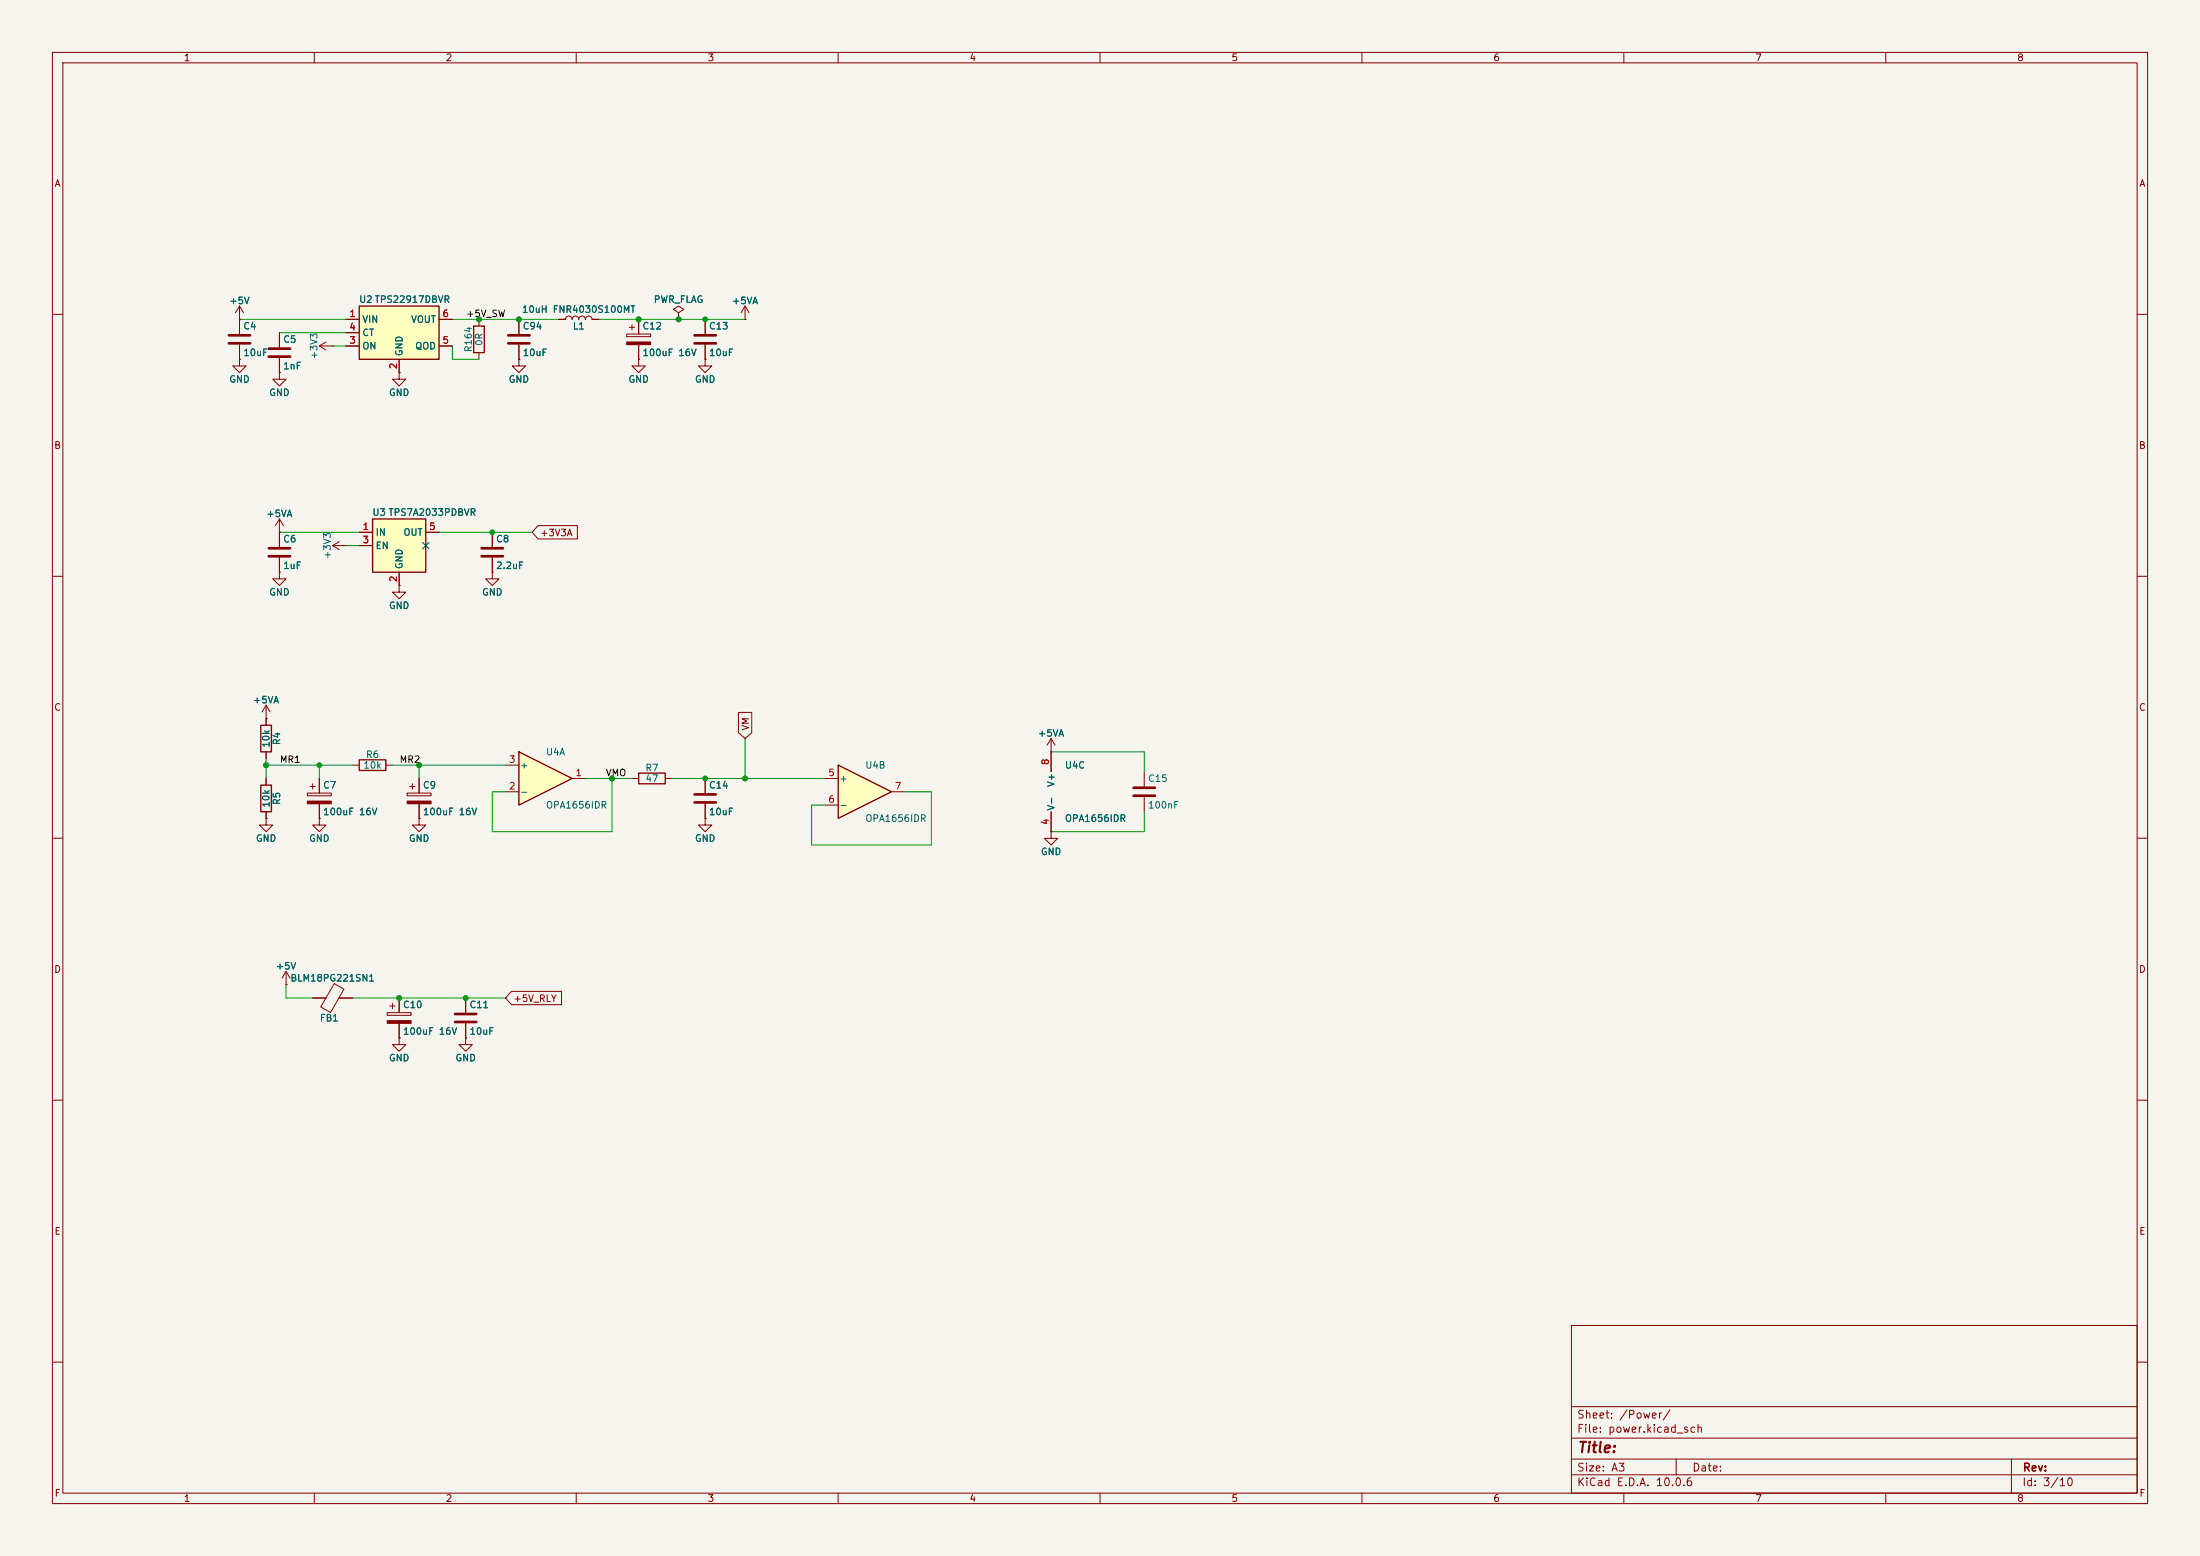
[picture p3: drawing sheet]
<svg xmlns="http://www.w3.org/2000/svg" width="420mm" height="297mm" viewBox="0 0 420 297" stroke-linecap="round" stroke-linejoin="round" font-family="sans-serif">
<path d="M0 0h420v297h-420z" fill="#f5f4ef" stroke="#f5f4ef" stroke-width=".19"/>
<g fill="none" stroke="#840000" stroke-width=".19">
<path d="M10 10h400v277h-400zM12 12h396v273h-396zM60 10v2M110 10v2M160 10v2M210 10v2M260 10v2M310 10v2M360 10v2M10 60h2M408 60h2M10 110h2"/>
<path d="M408 110h2M10 160h2M408 160h2M10 210h2M408 210h2M300 253h108v32h-108zM10 260h2M300 278.5h108M300 274.5h108M300 268.5h108M320 278.5v3M384 278.5v6.5"/>
<path d="M408 260h2M60 285v2M110 285v2M160 285v2M210 285v2M260 285v2M300 281.5h108M310 285v2M360 285v2"/>
</g>
<path d="M160 146.1l10.2 5-10.2 5.1z" fill="#ffffc2"/>
<path d="M160 146.1l10.2 5-10.2 5.1z" fill="none" stroke="#840000" stroke-width=".25"/>
<path d="M76.2 71.1v1.3h1.3l-1.3 1.3-1.3-1.3h1.3M76.2 71.1h.1M99.1 68.6v1.3h1.2l-1.2 1.2-1.3-1.2h1.3M99.1 68.6h.1M99.1 61v2.8M99.1 65.8v2.8M106.7 61h1.2a.64 .64 0 0 1 .7-.7 .64 .64 0 0 1 .6 .7 .64 .64 0 0 1 .7-.7 .64 .64 0 0 1 .6 .7 .64 .64 0 0 1 .6-.7 .64 .64 0 0 1 .7 .7 .64 .64 0 0 1 .6-.7 .64 .64 0 0 1 .6 .7h1.3M157.5 148.6h2.5M157.5 153.7h2.5M170.2 151.1h2.5M88.9 190.5v2.8M88.9 195.3v2.8" fill="none" stroke="#840000" stroke-width=".19"/>
<path d="M97 64h4.1M97 65.5h4.1M86.9 193.5h4M86.9 195.1h4" fill="none" stroke="#840000" stroke-width=".51"/>
<path d="M68.6 58.4h15.2v10.2h-15.2z" fill="#ffffc2"/>
<path d="M68.6 58.4h15.2v10.2h-15.2z" fill="none" stroke="#840000" stroke-width=".25"/>
<g fill="none" stroke="#840000" stroke-width=".19">
<path d="M142.2 58.4l-.7 1.3M142.2 58.4l.8 1.3M142.2 58.4v2.6M66 61h2.6M66 66h2.6M66 63.5h2.6M76.2 68.6v2.5M83.8 61h2.6M83.8 66h2.6M134.6 61v2.8M134.6 65.8v2.8M142.2 61h.1"/>
<path d="M63.5 104.1l1.3 .8M63.5 104.1h2.5M64.8 103.4l-1.3 .7M66 104.1h.1M200.7 158.8v1.2h1.2l-1.2 1.3-1.3-1.3h1.3M200.7 158.8h.1M200.7 143.5h.1M200.7 141v6.3M200.7 154.9v3.9M200.7 141l-.8 1.2M200.7 141l.7 1.2M218.4 147.3v2.8"/>
<path d="M218.4 152.1v2.8"/>
</g>
<path d="M132.6 64h4.1M132.6 65.5h4.1M216.4 150.4h4.1M216.4 151.9h4.1" fill="none" stroke="#840000" stroke-width=".51"/>
<path d="M99.1 143.5l10.1 5.1-10.1 5.1z" fill="#ffffc2"/>
<path d="M99.1 143.5l10.1 5.1-10.1 5.1zM121.9 147.6h5.1v2h-5.1z" fill="none" stroke="#840000" stroke-width=".25"/>
<g fill="none" stroke="#840000" stroke-width=".19">
<path d="M53.3 99.1v5.3M53.3 99.1l-.7 1.2M53.3 99.1l.8 1.2M53.3 109.2v1.3h1.3l-1.3 1.3-1.2-1.3h1.2M53.3 109.2h.1M53.3 101.6h.1M53.3 106.4v2.8M94 109.2v1.3h1.2l-1.2 1.3-1.3-1.3h1.3M94 109.2h.1M96.5 151.1h2.6M96.5 146.1h2.6M109.2 148.6h2.6"/>
<path d="M120.6 148.6h1.3M127 148.6h1.3M134.6 156.2v1.3h1.3l-1.3 1.3-1.3-1.3h1.3M134.6 156.2h.1M134.6 148.6v2.8M134.6 153.4v2.8"/>
</g>
<path d="M51.3 104.6h4.1M51.3 106.2h4.1M132.6 151.6h4.1M132.6 153.2h4.1" fill="none" stroke="#840000" stroke-width=".51"/>
<path d="M71.1 99.1h10.2v10.1h-10.2z" fill="#ffffc2"/>
<path d="M90.4 62.2h2.1v5.1h-2.1zM71.1 99.1h10.2v10.1h-10.2zM49.8 138.4h2v5.1h-2zM49.8 149.9h2v5h-2zM68.6 145h5.1v2.1h-5.1z" fill="none" stroke="#840000" stroke-width=".25"/>
<g fill="none" stroke="#840000" stroke-width=".19">
<path d="M45.7 58.4v5.4M45.7 58.4l-.7 1.3M45.7 58.4l.8 1.3M129.5 59.7l1.1-.6-1.1-.7-1 .7 1 .6v1.3M45.7 61h.1M45.7 68.6v1.3h1.3l-1.3 1.2-1.3-1.2h1.3M45.7 68.6h.1M45.7 65.8v2.8M53.3 71.1v1.3h1.3l-1.3 1.3-1.2-1.3h1.2M53.3 71.1h.1M53.3 63.5v2.8M53.3 68.3v2.8"/>
<path d="M61 66l1.2 .8M61 66h2.5M62.2 65.3l-1.2 .7M63.5 66h.1M66 66h2.6M66 61h2.6M66 63.5h2.6M76.2 71.1h.1M76.2 68.6v2.5M83.8 66h2.6M83.8 61h2.6M91.4 61v1.2"/>
<path d="M91.4 67.3v1.3M99.1 68.6h.1M99.1 61v2.8M99.1 65.8v2.8M106.7 61h1.2M113 61h1.3M119.6 63.8h4.6v.5h-4.6zM120.1 62.5h1.1M120.6 62v1M121.9 68.6v1.3h1.3l-1.3 1.2-1.3-1.2h1.3M121.9 68.6h.1M121.9 61v2.8"/>
<path d="M121.9 65.8v2.8M129.5 61h.1M134.6 68.6v1.3h1.3l-1.3 1.2-1.3-1.2h1.3M134.6 68.6h.1M134.6 61v2.8M134.6 65.8v2.8M142.2 61h.1M53.3 109.2h.1M53.3 101.6h.1M53.3 101.6v2.8M53.3 106.4v2.8M68.6 101.6h2.5"/>
<path d="M68.6 104.1h2.5M76.2 111.8v1.2h1.3l-1.3 1.3-1.3-1.3h1.3M76.2 111.8h.1M76.2 109.2v2.6M81.3 101.6h2.5M94 109.2h.1M94 101.6v2.8M94 106.4v2.8M102.7 100.3h7.5v2.6h-7.5l-1.1-1.3zM50.8 137.2h.1M50.8 134.6v3.8M50.8 134.6l-.8 1.3"/>
<path d="M50.8 134.6l.8 1.3M141 136h2.5v3.9l-1.3 1.1-1.2-1.1zM50.8 156.2v1.3h1.3l-1.3 1.3-1.3-1.3h1.3M50.8 156.2h.1M50.8 143.5v1.3M50.8 148.6v1.3M50.8 154.9v1.3M58.7 151.4h4.5v.5h-4.5zM59.2 150.1h1M59.7 149.6v1M61 156.2v1.3h1.2l-1.2 1.3-1.3-1.3h1.3M61 156.2h.1"/>
<path d="M61 148.6v2.8M61 153.4v2.8M67.3 146.1h1.3M73.7 146.1h1.2M77.7 151.4h4.6v.5h-4.6zM78.2 150.1h1M78.7 149.6v1M80 156.2v1.3h1.3l-1.3 1.3-1.3-1.3h1.3M80 156.2h.1M80 148.6v2.8M80 153.4v2.8M134.6 156.2h.1"/>
<path d="M134.6 148.6v2.8M134.6 153.4v2.8M200.7 143.5h.1M200.7 158.8h.1M200.7 143.5v3.8M200.7 154.9v3.9M54.6 188h.1M54.6 185.4l-.8 1.3M54.6 185.4l.8 1.3M54.6 185.4v2.6M59.7 190.5h2.5M63.8 187.7l1.9 1.1-2.6 4.5-1.9-1.1z"/>
<path d="M64.7 190.5h2.6M73.9 193.3h4.6v.5h-4.6zM74.4 192h1M74.9 191.5v1M76.2 198.1v1.3h1.3l-1.3 1.3-1.3-1.3h1.3M76.2 198.1h.1M76.2 190.5v2.8M76.2 195.3v2.8M88.9 198.1v1.3h1.3l-1.3 1.3-1.3-1.3h1.3M88.9 198.1h.1M88.9 190.5v2.8M88.9 195.3v2.8"/>
<path d="M97.6 189.2h9.6v2.6h-9.6l-1.1-1.3z"/>
</g>
<path d="M43.7 64h4.1M43.7 65.5h4.1M51.3 66.5h4.1M51.3 68.1h4.1M91.9 104.6h4.1M91.9 106.2h4.1" fill="none" stroke="#840000" stroke-width=".51"/>
<g fill="#840000" stroke="#840000" stroke-width=".19">
<path d="M119.6 65.3h4.6v.5h-4.6z"/>
<path d="M77.7 152.9h4.6v.5h-4.6z"/>
<path d="M58.7 152.9h4.5v.5h-4.5z"/>
<path d="M73.9 194.8h4.6v.5h-4.6z"/>
</g>
<g fill="none" stroke="#009600" stroke-width=".19">
<path d="M45.7 61h20.3M53.3 63.5h12.7M63.5 66h2.5M86.4 61h20.3M86.4 66v2.6h5M114.3 61h27.9M53.3 101.6h15.3M66 104.1h2.6M83.8 101.6h17.8M50.8 146.1h16.5M50.8 144.8v3.8M61 146.1v2.5"/>
<path d="M74.9 146.1h21.6M80 146.1v2.5M111.8 148.6h8.8M116.8 148.6v10.2h-22.8v-7.7h2.5M128.3 148.6h29.2M142.2 141v7.6M172.7 151.1h5.1v10.2h-22.9v-7.6h2.6M200.7 143.5h17.7v3.8M218.4 154.9v3.9h-17.7M54.6 188v2.5h5.1M67.3 190.5h29.2"/>
</g>
<path d="M80.7 103.5l1.2 1.2M81.9 103.5l-1.2 1.2" fill="none" stroke="#000084" stroke-width=".19"/>
<g fill="#009600" stroke="#009600" stroke-width=".19">
<circle cx="91.4" cy="61" r=".46"/>
<circle cx="99.1" cy="61" r=".46"/>
<circle cx="121.9" cy="61" r=".46"/>
<circle cx="129.5" cy="61" r=".46"/>
<circle cx="134.6" cy="61" r=".46"/>
<circle cx="94" cy="101.6" r=".46"/>
<circle cx="50.8" cy="146.1" r=".46"/>
<circle cx="76.2" cy="190.5" r=".46"/>
<circle cx="88.9" cy="190.5" r=".46"/>
<circle cx="61" cy="146.1" r=".46"/>
<circle cx="80" cy="146.1" r=".46"/>
<circle cx="142.2" cy="148.6" r=".46"/>
<circle cx="134.6" cy="148.6" r=".46"/>
<circle cx="116.8" cy="148.6" r=".46"/>
</g>
<text font-size="2" fill="#840000" x="301" y="277.8">Title:</text>
<g font-size="1.5" fill="#840000">
<text x="300.9" y="273.8">File: power.kicad_sch</text>
<text x="300.9" y="271.1">Sheet: /Power/</text>
<text x="300.9" y="281.2">Size: A3</text>
<text x="322.9" y="281.2">Date:</text>
<text x="386" y="281.2">Rev:</text>
<text x="300.9" y="284">KiCad E.D.A. 10.0.6</text>
<text x="385.9" y="284">Id: 3/10</text>
</g>
<g font-size="1.3" fill="#840000">
<text x="35" y="12">1</text>
<text x="85" y="12">2</text>
<text x="135" y="12">3</text>
<text x="185" y="12">4</text>
<text x="235" y="12">5</text>
<text x="285" y="12">6</text>
<text x="335" y="12">7</text>
<text x="385" y="12">8</text>
<text x="10.3" y="36">A</text>
<text x="408.3" y="36">A</text>
<text x="10.2" y="86">B</text>
<text x="408.2" y="86">B</text>
<text x="103" y="102.7">+3V3A</text>
<text x="10.2" y="136">C</text>
<text x="408.2" y="136">C</text>
<text x="143.3" y="139.6" transform="rotate(-90 143.3 139.6)">VM</text>
<text x="10.2" y="186">D</text>
<text x="408.2" y="186">D</text>
<text x="97.9" y="191.6">+5V_RLY</text>
<text x="10.3" y="236">E</text>
<text x="408.3" y="236">E</text>
<text x="10.3" y="286">F</text>
<text x="35" y="287">1</text>
<text x="85" y="287">2</text>
<text x="135" y="287">3</text>
<text x="185" y="287">4</text>
<text x="235" y="287">5</text>
<text x="285" y="287">6</text>
<text x="335" y="287">7</text>
<text x="385" y="287">8</text>
<text x="408.3" y="286">F</text>
</g>
<g font-size="1.3" fill="#006464">
<text x="43.7" y="58.4">+5V</text>
<text x="68.5" y="58.1">U2 TPS22917DBVR</text>
<text x="124.7" y="58.1">PWR_FLAG</text>
<text x="139.6" y="58.4">+5VA</text>
<text x="46.3" y="63.2">C4</text>
<text x="54" y="65.7">C5</text>
<text x="69.1" y="61.9">VIN</text>
<text x="69.1" y="64.5">CT</text>
<text x="78.4" y="61.9">VOUT</text>
<text x="99.5" y="60">10uH FNR4030S100MT</text>
<text x="99.7" y="63.2">C94</text>
<text x="109.2" y="63.2">L1</text>
<text x="122.5" y="63.2">C12</text>
<text x="135.2" y="63.2">C13</text>
<text x="46.3" y="68.3">10uF</text>
<text x="54" y="70.8">1nF</text>
<text x="60.9" y="68.7" transform="rotate(-90 60.9 68.7)">+3V3</text>
<text x="69.1" y="67">ON</text>
<text x="77.2" y="68.1" transform="rotate(-90 77.2 68.1)">GND</text>
<text x="79.2" y="67">QOD</text>
<text x="90.4" y="67.3" transform="rotate(-90 90.4 67.3)">R164</text>
<text x="92.4" y="66.1" transform="rotate(-90 92.4 66.1)">0R</text>
<text x="99.7" y="68.3">10uF</text>
<text x="122.5" y="68.3">100uF 16V</text>
<text x="135.2" y="68.3">10uF</text>
<text x="43.7" y="73.4">GND</text>
<text x="51.3" y="75.9">GND</text>
<text x="74.1" y="75.9">GND</text>
<text x="97" y="73.4">GND</text>
<text x="119.9" y="73.4">GND</text>
<text x="132.6" y="73.4">GND</text>
<text x="50.7" y="99">+5VA</text>
<text x="71" y="98.8">U3 TPS7A2033PDBVR</text>
<text x="54" y="103.8">C6</text>
<text x="63.4" y="106.8" transform="rotate(-90 63.4 106.8)">+3V3</text>
<text x="71.6" y="102.6">IN</text>
<text x="71.6" y="105.1">EN</text>
<text x="76.9" y="102.6">OUT</text>
<text x="94.6" y="103.8">C8</text>
<text x="51.3" y="114">GND</text>
<text x="54" y="108.9">1uF</text>
<text x="77.2" y="108.7" transform="rotate(-90 77.2 108.7)">GND</text>
<text x="91.9" y="114">GND</text>
<text x="94.6" y="108.9">2.2uF</text>
<text x="74.1" y="116.5">GND</text>
<text x="48.2" y="134.6">+5VA</text>
<text x="51.8" y="142.8" transform="rotate(-90 51.8 142.8)">10k</text>
<text x="53.8" y="142.3" transform="rotate(-90 53.8 142.3)">R4</text>
<text x="198.1" y="140.9">+5VA</text>
<text x="69.3" y="147">10k</text>
<text x="69.8" y="145">R6</text>
<text x="99.2" y="147">+</text>
<text x="104.1" y="144.5">U4A</text>
<text x="123.1" y="147.5">R7</text>
<text x="123.1" y="149.6">47</text>
<text x="160.1" y="149.6">+</text>
<text x="165.1" y="147">U4B</text>
<text x="203.2" y="147">U4C</text>
<text x="219.1" y="149.6">C15</text>
<text x="51.8" y="154.3" transform="rotate(-90 51.8 154.3)">10k</text>
<text x="53.8" y="153.8" transform="rotate(-90 53.8 153.8)">R5</text>
<text x="61.6" y="150.8">C7</text>
<text x="61.6" y="155.9">100uF 16V</text>
<text x="80.6" y="150.8">C9</text>
<text x="80.6" y="155.9">100uF 16V</text>
<text x="99.2" y="152.1">-</text>
<text x="104.1" y="154.6">OPA1656IDR</text>
<text x="135.2" y="150.8">C14</text>
<text x="135.2" y="155.9">10uF</text>
<text x="160.1" y="154.6">-</text>
<text x="201.6" y="154.8" transform="rotate(-90 201.6 154.8)">V-</text>
<text x="201.6" y="150.3" transform="rotate(-90 201.6 150.3)">V+</text>
<text x="219.1" y="154.6">100nF</text>
<text x="48.7" y="161">GND</text>
<text x="58.9" y="161">GND</text>
<text x="77.9" y="161">GND</text>
<text x="132.6" y="161">GND</text>
<text x="165.1" y="157.2">OPA1656IDR</text>
<text x="203.2" y="157.2">OPA1656IDR</text>
<text x="198.6" y="163.5">GND</text>
<text x="52.5" y="185.4">+5V</text>
<text x="55.3" y="187.7">BLM18PG221SN1</text>
<text x="61" y="195.3">FB1</text>
<text x="76.8" y="192.7">C10</text>
<text x="76.8" y="197.8">100uF 16V</text>
<text x="89.5" y="192.7">C11</text>
<text x="89.5" y="197.8">10uF</text>
<text x="74.1" y="202.9">GND</text>
<text x="86.8" y="202.9">GND</text>
</g>
<g font-size="1.3" fill="#a90000">
<text x="66.6" y="60.8">1</text>
<text x="66.6" y="65.9">3</text>
<text x="66.6" y="63.4">4</text>
<text x="84.4" y="65.9">5</text>
<text x="84.4" y="60.8">6</text>
<text x="76.1" y="70.6" transform="rotate(-90 76.1 70.6)">2</text>
<text x="69.1" y="101.5">1</text>
<text x="81.8" y="101.5">5</text>
<text x="69.1" y="104">3</text>
<text x="76.1" y="111.2" transform="rotate(-90 76.1 111.2)">2</text>
<text x="97.1" y="145.9">3</text>
<text x="109.8" y="148.5">1</text>
<text x="158" y="148.5">5</text>
<text x="200.5" y="146.1" transform="rotate(-90 200.5 146.1)">8</text>
<text x="97.1" y="151">2</text>
<text x="158" y="153.5">6</text>
<text x="170.7" y="151">7</text>
<text x="200.5" y="157.6" transform="rotate(-90 200.5 157.6)">4</text>
</g>
<g font-size="1.3" fill="#0f0f0f">
<text x="88.9" y="60.8">+5V_SW</text>
<text x="53.3" y="145.9">MR1</text>
<text x="76.2" y="145.9">MR2</text>
<text x="115.5" y="148.5">VMO</text>
</g>
</svg>
